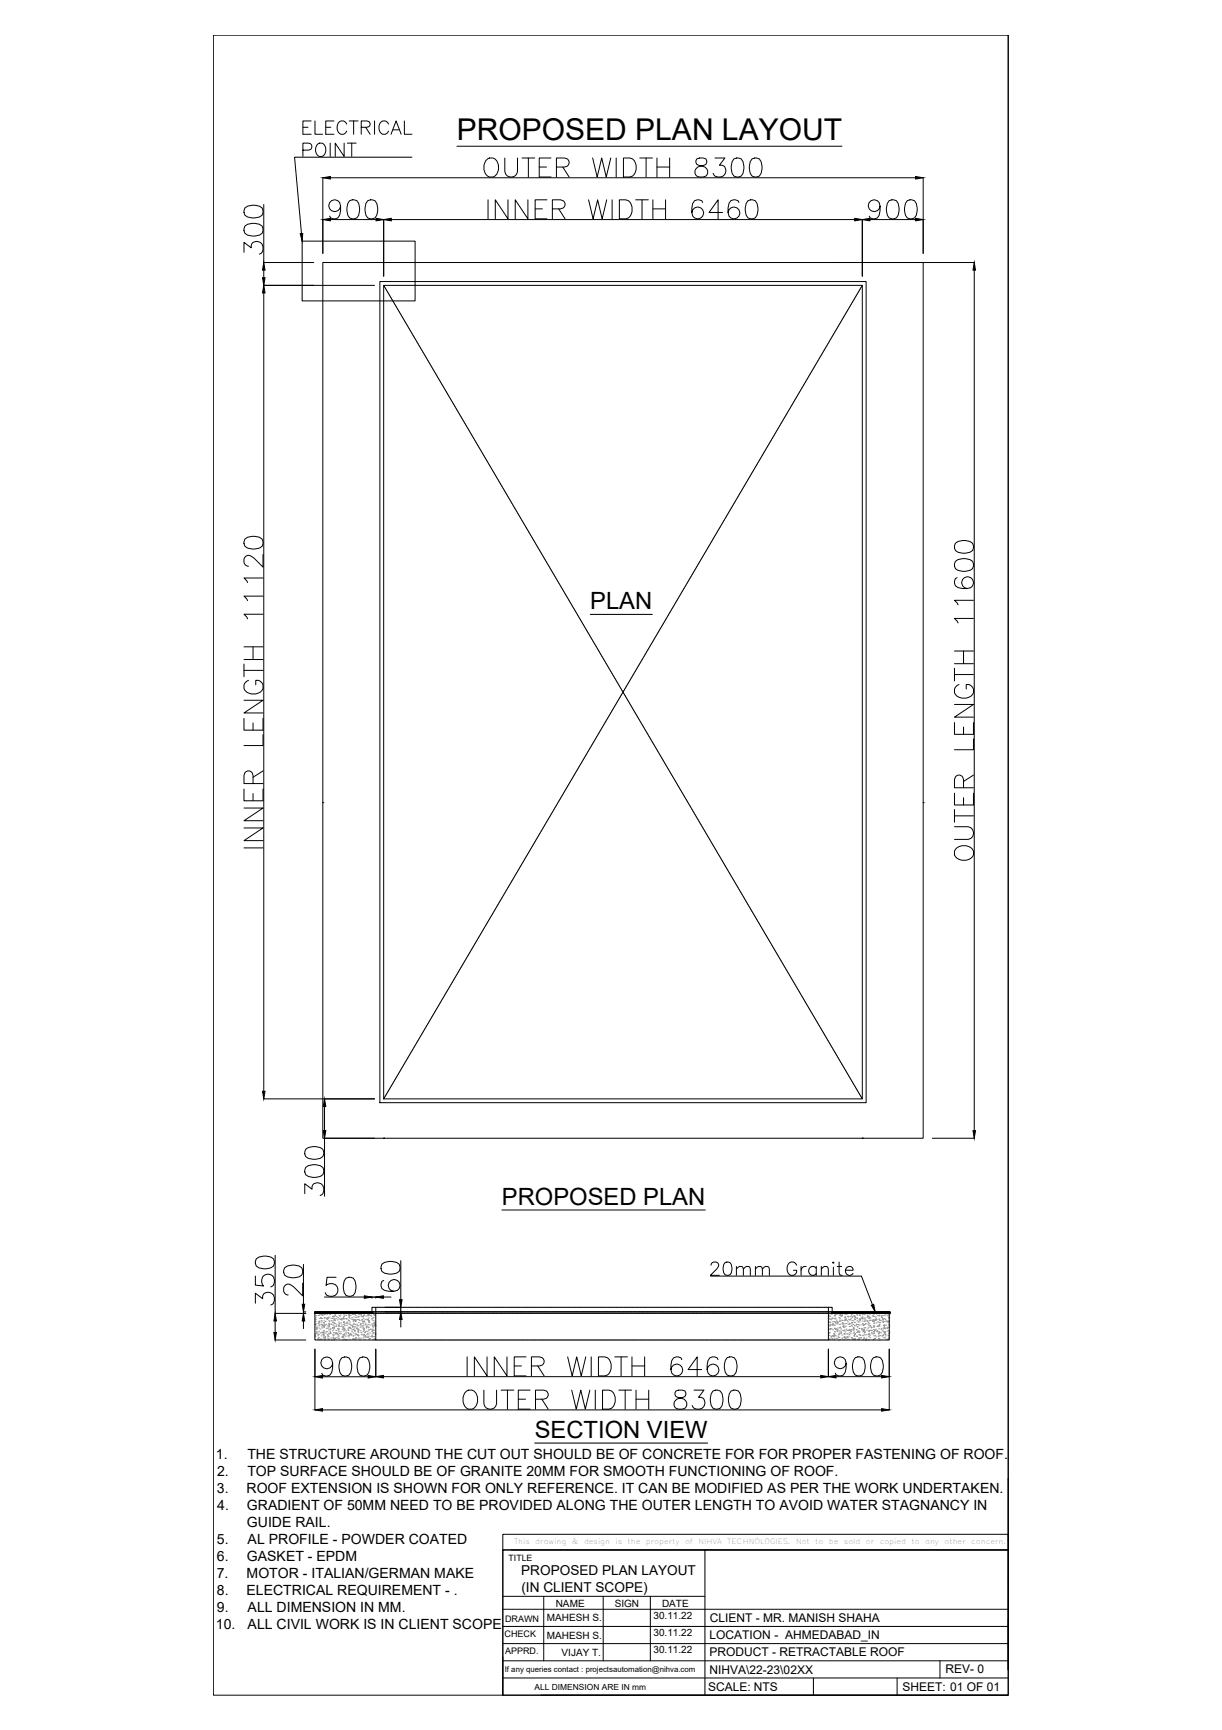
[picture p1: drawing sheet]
<svg xmlns="http://www.w3.org/2000/svg" width="594mm" height="841mm" viewBox="0 0 594 841" stroke-linecap="round" stroke-linejoin="round" font-family="sans-serif">
<!-- layer: 0 -->
<g fill="none" stroke="#000" stroke-width=".49">
<path d="M104 17h386v807h-386zM490 17h.1M490 17v795M151 59h-4v6h4M153 59v6h4M162 59h-4v6h4M170 59h4M172 59v6M182 59v6M197 59v6h3M147 73h3a1.7 1.7 0 0 0 2-2 1.7 1.7 0 0 0-2-1h-3v6M147 62h3"/>
<path d="M155 70a3 3 0 0 1 4 2 3 3 0 0 1-2 4 3 3 0 0 1-4-2 3 3 0 0 1 2-4zM158 62h3M161 70v6M167 70v6l-4-6v6M169 60a2.4 2.4 0 0 0-3-1 2.4 2.4 0 0 0-2 2v2a2.4 2.4 0 0 0 2 2 2.4 2.4 0 0 0 3-1M169 70h4M171 70v6M176 62h3l1-1v-2h-2h-2v6M178 62l2 3M189 60a2.4 2.4 0 0 0-3-1 2.4 2.4 0 0 0-2 2v2a2.4 2.4 0 0 0 2 2 2.4 2.4 0 0 0 3-1M190 65l3-6 2 6M191 63h3"/>
<path d="M200 76h-57l4 38M236 78a3 3 0 0 1 4-1 3 3 0 0 1 2 3 4 4 0 0 1-1 5 4 4 0 0 1-4 1 6 6 0 0 1-1-8zM245 77v6a3 3 0 0 0 3 3 3 3 0 0 0 4-3v-6M254 77h6M257 77v9M268 77h-6v9h6M288 77l2 9 3-9 2 9 2-9M300 77v9M303 77h3a5 5 0 0 1 3 4 5 5 0 0 1-3 5h-3zM311 77h6M314 77v9M319 77v9"/>
<path d="M326 77v9M339 77a1.9 1.9 0 0 0 1 3 4 4 0 0 1 4 4 3 3 0 0 1-4 2 3 3 0 0 1-2-3 4 4 0 0 1 4-3 1.9 1.9 0 0 0 1-3h-1zM348 77h4l-2 3a3 3 0 0 1 3 4 3 3 0 0 1-4 2h-1l-1-2M357 77a3 3 0 0 1 4 2 8 8 0 0 1-1 7 3 3 0 0 1-4-2 8 8 0 0 1 1-7zM366 77a3 3 0 0 1 4 2 8 8 0 0 1-1 7 3 3 0 0 1-4-2 8 8 0 0 1 1-7zM128 99v29h25M157 86v37M161 86h284M170 98a3 3 0 0 1 4 1 8 8 0 0 1-1 7 3 3 0 0 1-4-1 8 8 0 0 1 1-7zM179 98a3 3 0 0 1 4 1 8 8 0 0 1-1 7 3 3 0 0 1-4-1 8 8 0 0 1 1-7zM237 97v9M247 97v9l-6-9v9"/>
<path d="M257 97v9l-7-9v9M262 81h4M266 97h-6v9h6M271 81h5a2.1 2.1 0 0 0 0-4h-5v9M274 81l3 5M286 97l2 9 3-9 2 9 2-9M298 97v9M301 97h3a5 5 0 0 1 3 5 5 5 0 0 1-3 4h-3zM309 97h6M312 97v9M317 97v9M319 81h7"/>
<path d="M324 97v9M342 98a2.7 2.7 0 0 0-4 0 7 7 0 0 0 0 8 2.9 2.9 0 0 0 4-1 2.9 2.9 0 0 0-2-4 2.9 2.9 0 0 0-4 2M359 98a2.7 2.7 0 0 0-4 0 7 7 0 0 0 0 8 2.9 2.9 0 0 0 4-1 2.9 2.9 0 0 0-2-4 2.9 2.9 0 0 0-3 2M364 98a3 3 0 0 1 4 1 8 8 0 0 1-1 7 3 3 0 0 1-4-1 8 8 0 0 1 1-7zM432 98a3 3 0 0 1 5 1 8 8 0 0 1-1 7 3 3 0 0 1-5-1 8 8 0 0 1 1-7zM441 98a3 3 0 0 1 4 1 8 8 0 0 1 0 7 3 3 0 0 1-5-1 8 8 0 0 1 1-7zM449 86v37M119 110a7 7 0 0 1 8 0 3 3 0 0 1-1 4 8 8 0 0 1-7-1v-1zM119 101a7 7 0 0 1 8 0 3 3 0 0 1-1 5 8 8 0 0 1-7-1v-2zM147 117h55v29h-55zM161 107h22M166 100a2.9 2.9 0 0 1-4 3 2.9 2.9 0 0 1-1-5 2.9 2.9 0 0 1 4 0 8 8 0 0 1-1 8 2.7 2.7 0 0 1-4-1"/>
<path d="M187 107v27M190 107h226M260 102h4M269 102l5-1a2.1 2.1 0 0 0 0-3l-5-1v9M272 102l3 4M317 102h7M351 103h-6l4-6v9M419 107v27M423 107h22M428 100a2.9 2.9 0 0 1-4 3 2.9 2.9 0 0 1-1-5 2.9 2.9 0 0 1 4 0 8 8 0 0 1 0 8 2.7 2.7 0 0 1-4-1M119 123v-5l3 2a3 3 0 0 1 4-3 3 3 0 0 1 2 4l-1 2-1 1M128 139h54"/>
<path d="M128 131v4M185 137h236v399h-236zM187 139h232v395h-232zM405 128h69M474 131v419M128 142v389M119 262a7 7 0 0 1 8 0 3 3 0 0 1-1 4 8 8 0 0 1-7 0v-2zM128 270v6l-5-5a2.8 2.8 0 0 0-4 0v3l1 1h1M464 273a7 7 0 0 1 9 0 3 3 0 0 1-1 4 8 8 0 0 1-8-1v-1zM464 264a7 7 0 0 1 9 0 3 3 0 0 1-1 4 8 8 0 0 1-8 0v-2zM128 299h-9l1 2M128 290h-9l1 2"/>
<path d="M128 281h-9l1 2M287 299h30M465 281a2.7 2.7 0 0 0-1 4 7 7 0 0 0 9 0 2.9 2.9 0 0 0-1-4 2.9 2.9 0 0 0-4 2 2.9 2.9 0 0 0 2 3M473 292h-9l2 2M119 314h9M123 314v7M464 316h9M468 316v7M473 301h-9l2 2M119 326h9M119 323v6M119 321h9"/>
<path d="M121 331a3 3 0 0 0-2 4 3 3 0 0 0 3 2 4 4 0 0 0 5-1 4 4 0 0 0 0-4l-1-1h-2v2M464 325v6M464 328h9M464 323h9M466 333a3 3 0 0 0-2 4 3 3 0 0 0 4 2 4 4 0 0 0 4 0 4 4 0 0 0 1-5l-2-1h-1v2M119 349v6h9v-6M119 340h9l-9 7h9M123 351v4M128 357v5h-9M464 351v6h9v-6M464 342h9l-9 7h9M468 353v4"/>
<path d="M473 359v5h-9M128 375l-5 3M473 377l-5 3M119 393h9l-9 6h9M119 384v5h9v-5M123 381v-5a2.1 2.1 0 0 0-4 0v5h9M123 386v3M157 390v-262h292v262M157 390h.1M157 390v163h30M449 390h.1M449 390v163h-30"/>
<path d="M464 386v5h9v-5M464 397h9M464 394v6M468 383v-5a2.1 2.1 0 0 0-4 0v5h9M468 388v3M119 403h9l-9 6h9M119 412h9M464 402h7a3 3 0 0 1 2 3 3 3 0 0 1-2 3h-7M464 413a5 5 0 0 1 9 1 5 5 0 0 1-3 4 5 5 0 0 1-6-2zM128 534h54M158 538v12M149 559a7 7 0 0 1 8 0 3 3 0 0 1-1 4 8 8 0 0 1-7-1l-1-1z"/>
<path d="M182 553h-24v29M187 553h.1M187 553h232M419 553h.1M453 553h21M149 568a7 7 0 0 1 8 0 3 3 0 0 1-1 4 8 8 0 0 1-7-1l-1-1zM148 580v-5l4 3a3 3 0 0 1 3-3 3 3 0 0 1 2 4v1l-1 1M244 588h99M125 612a7 7 0 0 1 8 0 3 3 0 0 1-1 4 8 8 0 0 1-7-1l-1-1zM134 610v28h15M138 616a7 7 0 0 1 9 0 3 3 0 0 1-2 5 8 8 0 0 1-7-1v-1zM148 615v19"/>
<path d="M186 615a7 7 0 0 1 8 0 3 3 0 0 1-1 4 8 8 0 0 1-7-1l-1-1zM195 613v19M124 634v-5l4 2a3 3 0 0 1 3-3 3 3 0 0 1 2 4v2h-1M124 620v5h4a3 3 0 0 1 0-5 3 3 0 0 1 5 1 3 3 0 0 1-1 5M147 624v6l-4-4a2.8 2.8 0 0 0-5-1v3l1 1 1 1M147 638h2M148 638h.1M153 638h28v-2h2v15h-30zM153 638h28h-28zM153 638h.1M154 638h.1M154 638h-1"/>
<path d="M155 638h.1M155 638h-1M156 638h.1M156 638h-1M157 638h-1M157 638h.1M158 638h.1M158 638h-1M158 631h19M159 638h.1M159 638h-1M160 638h.1"/>
<path d="M160 638h-1M161 638h.1M161 638h-1M162 638h.1M162 638h-1M163 638h.1M163 638h-1M163 621h-4v4a3 3 0 0 1 4 0 3 3 0 0 1 0 5 3 3 0 0 1-5-2M164 638h.1M164 638h-1M165 638h.1M165 638h-1"/>
<path d="M166 638h.1M166 638h-1M167 638h.1M167 638h-1M168 638h-1M168 638h.1M168 621a3 3 0 0 1 5 2 8 8 0 0 1-1 7 3 3 0 0 1-5-2 8 8 0 0 1 1-7zM169 638h.1M169 638h-1M170 638h.1M170 638h-1M171 638h.1"/>
<path d="M171 638h-1M172 638h.1M172 638h-1M173 638h.1M173 638h-1M174 638h.1M174 638h-1M175 638h.1M175 638h-1M176 638h.1M176 638h-1M177 638h.1"/>
<path d="M177 638h-1M178 638h.1M178 638h-1M179 638h.1M179 638h-1M180 638h.1M180 638h-1M181 638h.1M181 638h-1M181 631h2M186 631h4M187 622a2.7 2.7 0 0 0-1 4 7 7 0 0 0 8 0 2.9 2.9 0 0 0-1-4 2.9 2.9 0 0 0-4 2 2.9 2.9 0 0 0 2 4"/>
<path d="M187 636h8v2h-8M345 620h74l5 14M403 636h2v2h27v13h-29zM405 638h.1M405 638h27h-27zM406 638h.1M406 638h-1M407 638h.1M407 638h-1M408 638h.1M408 638h-1M409 638h.1"/>
<path d="M409 638h-1M410 638h.1M410 638h-1M411 638h.1M411 638h-1M412 638h-1M412 638h.1M413 638h.1M413 638h-1M414 638h.1M414 638h-1M415 638h.1"/>
<path d="M415 638h-1M416 638h.1M416 638h-1M417 638h-1M417 638h.1M418 638h.1M418 638h-1M419 638h.1M419 638h-1M420 638h.1M420 638h-1M421 638h.1"/>
<path d="M421 638h-1M422 638h.1M422 638h-1M423 638h.1M423 638h-1M424 638h.1M424 638h-1M425 638h.1M425 638h-1M426 638h-1M426 638h.1M427 638h.1"/>
<path d="M427 638h-1M428 638h.1M428 638h-1M429 638h.1M429 638h-1M430 638h.1M430 638h-1M431 638h.1M431 638h-1M432 638h.1M432 638h-1M134 651h15"/>
<path d="M134 642v6M148 642v4M153 656v29M183 656v13M195 641v4M227 660v9M237 660v9l-6-9v9M246 660v9l-6-9v9M256 660h-6v9h6M276 660l2 9 2-9 3 9 2-9M287 660v9M291 660h3a5 5 0 0 1 3 4 5 5 0 0 1-3 5h-3z"/>
<path d="M299 660h6M302 660v9M307 660v9M313 660v9M403 656v13M432 656v29M157 669h22M162 663a2.9 2.9 0 0 1-4 2 2.9 2.9 0 0 1-1-4 2.9 2.9 0 0 1 4 0 8 8 0 0 1-1 7 2.7 2.7 0 0 1-4 0M166 660a3 3 0 0 1 5 1 8 8 0 0 1-1 7 3 3 0 0 1-5-1 8 8 0 0 1 1-7zM175 660a3 3 0 0 1 4 1 8 8 0 0 1-1 7 3 3 0 0 1-4-1 8 8 0 0 1 1-7zM186 669h213M226 677a3 3 0 0 1 4-1 3 3 0 0 1 2 3 4 4 0 0 1-1 5 4 4 0 0 1-4 1 6 6 0 0 1-1-8z"/>
<path d="M235 676v6a3 3 0 0 0 3 3 3 3 0 0 0 3-3v-6M244 676h6M247 676v9M250 664h4M258 676h-6v9h6M258 664h6a2.1 2.1 0 0 0 0-4h-6v9M261 664l4 5M278 676l2 9 2-9 3 9 2-9M289 676v9M293 676h3a5 5 0 0 1 3 4 5 5 0 0 1-3 5h-3zM301 676h6M304 676v9"/>
<path d="M307 664h6M309 676v9M315 676v9M329 676a1.9 1.9 0 0 0 0 3 4 4 0 0 1 5 4 3 3 0 0 1-4 2 3 3 0 0 1-2-3 4 4 0 0 1 4-3 1.9 1.9 0 0 0 1-3h-1zM331 661a2.7 2.7 0 0 0-4-1 7 7 0 0 0 0 8 2.9 2.9 0 0 0 5-1 2.9 2.9 0 0 0-2-4 2.9 2.9 0 0 0-4 3M337 676h5l-2 3a3 3 0 0 1 3 4 3 3 0 0 1-4 2h-2v-2M341 666h-6l4-6v9M347 676a3 3 0 0 1 4 2 8 8 0 0 1-1 7 3 3 0 0 1-4-2 8 8 0 0 1 1-7zM349 661a2.7 2.7 0 0 0-4-1 7 7 0 0 0 0 8 2.9 2.9 0 0 0 4-1 2.9 2.9 0 0 0-2-4 2.9 2.9 0 0 0-3 3M353 660a3 3 0 0 1 5 1 8 8 0 0 1-1 7 3 3 0 0 1-4-1 8 8 0 0 1 0-7zM355 676a3 3 0 0 1 5 2 8 8 0 0 1-1 7 3 3 0 0 1-4-2 8 8 0 0 1 0-7zM406 669h23"/>
<path d="M411 663a2.9 2.9 0 0 1-4 2 2.9 2.9 0 0 1-1-4 2.9 2.9 0 0 1 5 0 8 8 0 0 1-1 7 2.7 2.7 0 0 1-4 0M416 660a3 3 0 0 1 4 1 8 8 0 0 1-1 7 3 3 0 0 1-4-1 8 8 0 0 1 1-7zM425 660a3 3 0 0 1 4 1 8 8 0 0 1-1 7 3 3 0 0 1-4-1 8 8 0 0 1 1-7zM157 685h272M252 680h3M260 680h6a2.1 2.1 0 0 0 0-4h-6v9M263 680l4 5M309 680h6M260 702h84M490 709h.1M490 719h.1M244 746h246v7h-246z"/>
<path d="M244 753h246v71h-246zM244 753v71M249 753h241M343 753v71M490 757h.1M490 749h.1M244 776h99M264 776v31M293 776v31M316 776v31M490 779h.1M490 768h.1"/>
<path d="M244 799h246M244 791h246M244 782h246M490 790h.1M244 807h246M244 816h246M395 816v8M436 816v8M457 807v9M490 801h.1M263 824h227"/>
</g>
<!-- layer: HIDDEN -->
<g fill="none" stroke="#000" stroke-width=".49">
<path d="M187 139h.1M187 139v1M187 140l1 1M419 140h-1M419 139v1M419 139h.1M188 141v1M188 142l1 1M189 144h1M190 144v1M190 145l1 1M191 146l1 3"/>
<path d="M192 149l1 1M193 150h.1M193 150l1 1M194 151v1M194 152l1 1M195 153h.1M195 154h1M196 154l2 4M198 158v1M198 159l2 2M407 159l-1 1M410 154l-3 5"/>
<path d="M410 154h.1M411 153h.1M412 151l-1 2M412 151h.1M413 150h-1M413 149v1M414 148l-1 1M415 146l-1 2M415 145v1M415 145h.1M416 145h.1M416 144v1"/>
<path d="M416 144h.1M417 143h-1M418 141l-1 2M418 141h.1M200 161v1M200 162h.1M200 162l1 2M202 164l1 3M203 167h.1M203 168h1M204 168l1 1M205 169l1 2"/>
<path d="M206 171v1M206 172h.1M206 172l1 1M207 173h.1M207 173l2 4M209 177l1 1M210 178h.1M210 178v1M210 179h.1M210 179l1 2M396 178l-2 4M397 177l-1 1"/>
<path d="M397 176v1M399 174l-2 2M399 173v1M400 172l-1 1M400 171v1M400 171h.1M402 168l-1 2M402 168h.1M405 163l-3 4M405 162v1M406 161l-1 1M406 161h.1"/>
<path d="M212 181v1M212 182v1M212 183l1 1M213 184l1 2M214 186l1 1M215 187h.1M215 187l1 1M216 189h.1M216 189l1 2M217 191h1M218 192l2 3M220 195v1"/>
<path d="M220 196h.1M220 196l2 2M222 199l1 1M384 199l-1 1M384 198h.1M385 196l-1 2M385 196h.1M386 196h.1M387 194l-1 2M387 193v1M388 192l-1 1M389 191h-1"/>
<path d="M389 191h.1M390 189l-1 2M390 188h.1M391 187l-1 1M392 186l-1 1M393 183l-1 3M394 182l-1 1M394 182h.1M223 200v1M223 201h.1M223 202l2 2M225 204h.1"/>
<path d="M225 204l1 1M226 206h.1M226 206v1M227 207l1 2M228 209v1M229 210h.1M229 210l2 4M231 214h.1M231 214v1M231 215h.1M232 215v1M232 216v1"/>
<path d="M232 217l2 2M234 219v1M234 220l1 1M372 220l-1 1M372 219v1M372 219h.1M373 218l-1 1M374 216l-1 2M374 216h.1M374 215h.1M375 214l-1 1M375 214h.1"/>
<path d="M375 213v1M377 211l-1 2M377 210v1M377 210h.1M378 209l-1 1M378 208h.1M380 206l-1 2M380 206h.1M380 205h.1M382 202l-2 3M383 200l-1 1M235 221l1 3"/>
<path d="M237 224h.1M237 224v1M237 225l1 1M238 226v1M238 227l1 1M239 229h1M240 229h.1M240 229v1M240 230l1 1M241 231v1M241 232l1 2M242 234h1"/>
<path d="M243 234l1 2M244 236v1M244 237h1M245 237v1M245 238h.1M245 238v1M245 239h1M246 240l1 1M360 239l-1 2M360 239h.1M361 238v1M361 237v1"/>
<path d="M362 236l-1 1M362 236h.1M363 234l-1 1M363 234h.1M363 233v1M364 233h.1M365 231l-1 2M365 231h.1M366 230l-1 1M366 229v1M367 228h-1M368 226l-1 2"/>
<path d="M368 226h.1M368 225h.1M369 225h.1M369 224v1M370 223l-1 1M371 221l-1 2M247 241v1M247 242h1M248 243h.1M248 243v1M248 244h1M249 244l1 2"/>
<path d="M250 246v1M250 247l1 1M251 248v1M251 249h1M252 250l1 1M253 251v1M253 252h.1M253 252l1 1M254 253v1M254 254h1M255 254l1 3M256 257v1"/>
<path d="M257 258h.1M257 258v1M257 259h1M258 260l1 1M348 259l-1 2M349 258v1M350 257l-1 1M350 256v1M350 256h.1M352 254l-1 1M352 253v1M352 253h.1"/>
<path d="M353 252l-1 1M353 251v1M353 251h.1M354 249l-1 2M355 248l-1 1M355 247v1M355 247h.1M356 246v1M356 246h.1M357 244l-1 1M358 243l-1 1M358 243h.1"/>
<path d="M359 241l-1 1M359 241h.1M259 261v1M259 262l1 2M260 264l1 2M261 266h.1M262 266h.1M262 267h.1M262 267v1M262 268l1 1M263 269h.1M264 270v1"/>
<path d="M264 271h1M265 271v1M265 272l2 3M267 275l1 1M268 277l1 2M269 279h.1M269 280h1M337 279l-1 1M337 278v1M338 277l-1 1M339 276h-1M339 275v1"/>
<path d="M340 273l-1 2M341 271l-1 2M342 271h-1M342 270v1M343 269l-1 1M343 268v1M344 267l-1 1M344 267h.1M344 266h.1M345 265l-1 1M346 263l-1 2M347 262l-1 1"/>
<path d="M347 262h.1M347 261v1M347 261h.1M270 280h.1M270 280v1M270 281l2 3M272 284l1 1M273 285v1M273 286h.1M273 286l1 1M274 287l1 2M275 289h.1"/>
<path d="M275 289v1M275 290h.1M275 290l2 2M277 292l1 2M278 294v1M278 295h.1M279 295l1 2M280 297l1 2M281 299v1M281 300l2 3M324 300v1M325 299l-1 1"/>
<path d="M325 298v1M327 296l-2 2M327 295v1M328 294l-1 1M330 290l-2 4M330 290h.1M331 289l-1 1M331 288v1M333 286l-2 2M333 285v1M335 281l-2 4M335 281h.1"/>
<path d="M336 281h-1M336 280v1M284 304v1M284 305l1 1M285 306h.1M285 306v1M285 307l1 2M287 309h.1M287 309l1 3M289 312v1M289 314h1M290 314h.1"/>
<path d="M290 315l1 1M291 316l1 1M292 318h.1M292 318l3 5M313 318l-1 3M314 318h.1M315 316l-1 1M315 316h.1M316 315l-1 1M316 314h.1M319 310l-3 3M319 309v1"/>
<path d="M319 309h.1M321 306l-2 3M322 305l-1 1M322 304v1M322 304h.1M323 301l-1 2M295 323h.1M295 323v1M295 324h1M296 325h.1M296 325l1 1M297 326v1"/>
<path d="M297 327l1 1M298 328v1M299 329l1 2M300 332h.1M300 332l1 1M301 333v1M301 334h1M302 338l-2 3M302 335l1 2M302 338h.1M303 337h-1M303 336v1"/>
<path d="M303 337h.1M303 336h.1M304 338h.1M304 338l1 2M304 334l-1 2M305 333l-1 1M305 340v1M305 333h.1M305 332v1M306 332h-1M308 328l-2 3M308 327v1"/>
<path d="M308 327h.1M309 326v1M309 326h.1M310 324l-1 2M311 323l-1 1M312 321l-1 2M290 359l-1 1M290 359h.1M291 357l-1 1M292 356l-1 1M292 355v1M292 355h.1"/>
<path d="M293 354l-1 1M293 353v1M294 352l-1 1M294 351h.1M295 350l-1 1M295 349v1M296 349h-1M297 347l-1 1M297 346v1M297 346h.1M298 344l-1 2M299 343v1"/>
<path d="M299 343h.1M300 342l-1 1M300 341h.1M305 341h.1M305 341h1M306 342h.1M306 342l1 2M307 344h1M308 345v1M308 346h1M309 346l1 3M310 349l1 1"/>
<path d="M311 350h.1M311 350l1 1M312 352h.1M312 352l1 2M313 354h.1M314 355h.1M314 355l1 2M315 357h.1M315 357l1 2M316 359l1 1M317 360h.1M277 380v1"/>
<path d="M278 379l-1 1M278 379h.1M279 377l-1 1M280 375l-1 2M281 374l-1 1M282 372l-1 2M283 371h-1M283 370v1M283 369v1M284 369h.1M285 367l-1 1M285 366v1"/>
<path d="M287 364l-2 2M287 363v1M288 362l-1 1M288 361h.1M289 360v1M317 360v1M317 361h1M318 362h.1M318 362l1 1M319 363v1M319 364h.1M319 365l1 1"/>
<path d="M320 366h.1M320 366l1 1M321 367h.1M321 367l1 2M322 369h.1M322 369v1M322 370l1 1M324 372h.1M324 372l1 2M325 374v1M325 375h.1M325 375l2 2"/>
<path d="M327 377h.1M327 377l1 1M328 379h.1M328 379v1M328 380l2 2M266 398l-1 3M267 398h.1M267 397v1M267 397h.1M268 396l-1 1M268 395v1M270 393l-2 2"/>
<path d="M271 391l-1 2M272 389l-1 2M272 389h.1M273 387l-1 1M274 386l-1 1M275 384l-1 2M275 384h.1M275 383v1M277 381l-2 2M330 383h.1M331 383v1M331 384h.1"/>
<path d="M331 384l1 3M332 387h1M333 387v1M333 388h.1M334 389h.1M334 389v1M334 390l1 2M335 392l1 1M336 393l1 1M337 394v1M337 395l1 2M338 397h.1"/>
<path d="M339 397h.1M339 397v1M339 398h.1M339 398l1 2M340 400l1 1M255 418l-1 2M256 417l-1 1M258 413l-2 3M258 412h.1M260 409l-1 3M261 408l-1 1M261 407v1"/>
<path d="M261 407h.1M262 406v1M263 404l-1 2M263 403v1M264 403h.1M264 402v1M265 401l-1 1M341 401v1M341 402l1 1M342 403h.1M342 403l2 4M344 407l1 1"/>
<path d="M345 408l2 4M347 412h.1M347 412h1M348 413v1M349 414v1M349 415l1 1M350 417h.1M351 417v1M351 418l1 2M352 420v1M244 436l-2 5M245 435l-1 1"/>
<path d="M245 435h.1M245 434v1M246 434h-1M247 432l-1 1M247 431v1M248 430l-1 1M248 429v1M250 427l-2 2M250 427h.1M250 426h.1M251 425l-1 1M251 424v1"/>
<path d="M252 423l-1 1M253 421l-1 2M253 421h.1M253 420v1M352 421h1M353 421l1 3M354 424l1 1M355 425v1M355 426h1M356 427l2 3M358 430v1M359 431h.1"/>
<path d="M359 431v1M359 432h.1M359 432l1 2M360 434l1 1M361 435v1M361 436l1 1M362 437l2 3M364 440h.1M231 459l-1 2M231 459h.1M232 457l-1 2M233 455l-1 2"/>
<path d="M233 454v1M234 454h.1M235 452l-1 1M235 451v1M236 450l-1 1M236 449v1M237 449h.1M237 448v1M238 446l-1 2M239 445l-1 1M240 444l-1 1M240 444h.1"/>
<path d="M241 442l-1 1M241 441v1M241 441h.1M364 440v1M364 441l1 1M365 442h.1M365 442l1 2M366 444l1 1M367 445l2 4M369 449h.1M369 449l1 1M370 450l1 2"/>
<path d="M371 452h.1M371 452l1 1M372 454h.1M372 454v1M372 455l2 2M374 457h.1M374 458l1 1M375 459h.1M375 459v1M375 460h.1M376 460l1 2M219 479l-1 2"/>
<path d="M219 479h.1M220 478l-1 1M220 478h.1M220 477v1M220 477h.1M221 476l-1 1M222 475l-1 1M222 474h.1M223 473h-1M223 472v1M223 472h.1M224 471l-1 1"/>
<path d="M225 469l-1 2M225 469h.1M225 468v1M226 467l-1 1M226 466v1M228 464l-1 2M228 464h.1M228 463h.1M229 462l-1 1M230 461l-1 1M377 462h.1M377 462l1 1"/>
<path d="M378 464h.1M378 464v1M379 465l1 2M380 467h.1M380 468h.1M381 468v1M381 469v1M381 470l1 2M382 472h1M383 472v1M383 473l1 1M384 475h.1"/>
<path d="M384 475l1 2M386 477h.1M386 478h.1M386 478l1 1M387 479v1M387 480l1 2M207 500h.1M207 499v1M208 497l-1 2M209 496l-1 1M210 495l-1 1M211 493l-1 1"/>
<path d="M211 492v1M212 492h.1M213 489l-1 2M213 489h.1M214 488l-1 1M214 487h.1M215 486l-1 1M216 485l-1 1M216 484h.1M217 483l-1 1M217 483h.1M217 482v1"/>
<path d="M218 481l-1 1M388 482h1M389 482v1M389 483l1 1M390 485h.1M390 485l1 2M391 487h1M392 488h.1M392 488l1 1M393 489v1M393 490l1 1M394 492l1 1"/>
<path d="M395 493l1 1M396 495h.1M396 495l1 1M397 496v1M397 497h.1M397 497h1M398 498l1 1M399 499v1M195 520h.1M197 516l-2 4M198 515l-1 1M198 515h.1"/>
<path d="M198 514h.1M200 512l-2 2M200 511v1M201 510l-1 1M201 509v1M203 507l-1 2M203 506v1M203 506h.1M204 505l-1 1M204 505h.1M206 502l-2 2M206 501h.1"/>
<path d="M206 500v1M399 500l1 1M400 502h.1M401 502l1 2M402 505h.1M402 505l1 1M403 506v1M403 507h1M404 508l1 2M405 510v1M406 511h.1M406 511l2 3"/>
<path d="M408 515h.1M408 515l1 1M409 516h.1M409 516l1 3M411 519v1M411 520v1M187 534h.1M188 532l-1 2M188 531v1M189 530l-1 1M190 529l-1 1M190 529h.1"/>
<path d="M191 526l-1 2M192 525v1M194 521l-2 4M194 521h.1M195 520v1M411 521l1 1M412 522h.1M412 522l2 3M414 525h.1M414 525l1 3M415 528h1M416 529l1 1"/>
<path d="M417 530l2 3M419 533v1M419 534h.1M181 638h224M183 636h220M183 651h220"/>
</g>
<!-- layer: 0 -->
<g fill="#000" stroke="#000" stroke-width=".49">
<path d="M157 86h4v1zM445 86h4l-4 1zM146 114l1-1v4zM157 107l4-1v1zM183 106l4 1h-4zM187 107l3-1v1zM416 106l3 1h-3zM419 107l4-1v1zM445 106l4 1h-4zM128 135h1l-1 4zM128 128l1 3h-1zM474 128v3h-1z"/>
<path d="M128 139l1 3h-1zM128 531h1l-1 3zM158 534v4h-1zM157 550h1v3zM473 550h1v3zM147 634h1v4zM177 630l4 1h-4zM183 631l3-1v1zM194 632h1v4zM424 635l1-1v4zM133 648h1v3zM134 638v4h-1z"/>
<path d="M148 638v4h-1zM195 638v3h-1zM153 669h4v1zM179 669h4l-4 1zM183 669h3v1zM399 669h4l-4 1zM403 669h3v1zM429 669h3l-3 1zM153 685h4v1zM429 685h3l-3 1z"/>
</g>
<g fill="none" stroke="#939598" stroke-width=".49">
<path d="M154 640h.1M155 639h.1M156 639h.1M157 639h.1M158 639h.1M159 639h.1M160 639h.1M161 639h.1M162 639h.1M162 640h.1M163 639h.1M164 639h.1"/>
<path d="M165 640h.1M165 639h.1M167 639h.1M168 639h.1M169 639h.1M170 639h.1M170 640h.1M171 639h.1M172 639h.1M173 639h.1M173 640h.1M174 639h.1"/>
<path d="M174 640h.1M175 639h.1M175 640h.1M176 639h.1M176 640h.1M177 640h.1M177 639h.1M178 640h.1M179 640h.1M179 639h.1M180 640h.1M181 638h.1"/>
<path d="M182 639h.1M403 639h.1M403 640h.1M404 639h.1M404 638h1M406 640h.1M406 639h.1M407 639h.1M408 639h.1M409 639h.1M409 640h.1M409 639v1"/>
<path d="M410 639l-1 1M411 639h.1M412 640h.1M413 639h.1M414 640h.1M414 639h.1M415 640h-1zM415 640h.1M416 639h.1M417 639h.1M418 639h.1M419 639h.1"/>
<path d="M420 639h.1M422 639h.1M422 640h.1M423 639h.1M424 639h.1M424 640h.1M425 639h.1M425 638h.1M426 638h.1M427 640h.1M427 639h.1M428 639h.1"/>
<path d="M428 640h.1M429 640h.1M430 639h.1M431 639h.1M432 640h.1M432 639h.1M153 649h.1M153 650h.1M153 641h.1M153 648h.1M153 642h.1M153 644h.1"/>
<path d="M154 646h.1M154 645h.1M154 647h.1M154 649h.1M154 648h.1M154 643h.1M155 650h.1M155 651h.1M155 649h.1M155 647h.1M155 643h.1M155 646h.1"/>
<path d="M155 642h.1M155 644h.1M155 645h.1M155 641h.1M156 651h.1M156 648h.1M156 646h.1M156 641h.1M156 644h.1M156 649h.1M156 642h.1M156 643h.1"/>
<path d="M156 645h.1M157 649h.1M157 648h.1M157 644h.1M157 650h.1M157 643h.1M157 647h.1M157 645h.1M157 642h.1M158 641h.1M158 644l-1 1zM158 644h.1"/>
<path d="M158 651h.1M158 642h.1M158 648h.1M158 650h.1M158 647h.1M159 646h.1M159 647h.1M159 641h.1M159 651h.1M159 645h.1M159 649h.1M159 641h1"/>
<path d="M160 649h.1M160 651h.1M160 650h.1M160 648h.1M160 647h.1M160 646h.1M160 645h.1M160 644h.1M160 643h.1M160 642h.1M160 640h.1M161 646h.1"/>
<path d="M161 648h.1M161 651h.1M161 641h.1M161 644h.1M161 642h.1M161 645h.1M162 646h.1M162 647h.1M162 641h.1M162 649h.1M162 643h.1M162 650h.1"/>
<path d="M162 644h.1M162 651h.1M162 648h.1M162 645h.1M162 642h.1M162 645h1l-1 1M163 651h-1M163 651h.1M163 648h.1M163 642h.1M163 643h.1M163 641h.1"/>
<path d="M163 649h.1M163 647h.1M163 650v1zM164 648h.1M163 640h.1M163 644h.1M164 645h.1M164 650h.1M164 642h.1M164 646h.1M164 649h.1M164 640h.1"/>
<path d="M164 651h.1M164 647h.1M164 644h.1M165 645h.1M165 646h.1M165 644h.1M165 643h.1M165 651h.1M165 641h.1M165 648h.1M165 647h.1M165 642h.1"/>
<path d="M166 648h.1M166 645h.1M166 641h.1M166 643h.1M166 644h.1M167 650h.1M166 646h.1M167 646h.1M167 649h.1M167 651h.1M167 645h.1M167 647h.1"/>
<path d="M167 643h.1M167 641h.1M167 644h.1M167 642h.1M167 640h.1M168 646h.1M167 648h.1M168 646h-1zM168 650h.1M168 648h.1M168 651h.1M168 641h.1"/>
<path d="M168 649h.1M168 647h.1M168 644h.1M169 643h.1M169 646h.1M169 648h.1M169 649h.1M169 650h.1M169 647h.1M169 645h.1M169 644h.1M169 642h.1"/>
<path d="M170 641h.1M170 649h.1M170 651h.1M170 646h.1M170 644h.1M170 643h.1M170 648h.1M170 645h.1M171 649h.1M171 641h.1M171 647h.1M171 644h.1"/>
<path d="M172 645h.1M171 651h.1M172 651h.1M172 646h.1M172 644h.1M172 650h.1M172 649h.1M172 642h.1M172 648h.1M172 642v-1v1M172 643h.1M172 640h.1"/>
<path d="M173 645h.1M173 651h.1M173 649h.1M173 647h-1zM173 648h.1M173 641v1M173 642h.1M173 650h.1M173 644h.1M173 641h.1M174 645h.1M174 646h.1"/>
<path d="M174 649h.1M174 647h.1M174 651h.1M174 648h.1M174 643h.1M174 641h.1M174 650h.1M175 642h.1M175 651h.1M175 644h.1M175 647h.1M175 645h.1"/>
<path d="M176 643h.1M175 648h.1M176 649h.1M176 642h.1M176 645h.1M176 650h.1M176 646h.1M176 647h.1M177 646h.1M177 644h.1M177 649h.1M177 643h.1"/>
<path d="M177 641h.1M177 647h.1M177 642h.1M177 651h.1M177 650h.1M178 642h.1M178 649h.1M178 647l-1 1zM178 650h.1M178 644h.1M178 645h.1M178 647h.1"/>
<path d="M178 641h.1M179 648h.1M179 641h.1M179 650h.1M179 649h.1M179 647h.1M179 645h.1M179 644h.1M179 642h.1M179 651h.1M179 643h.1M180 651h.1"/>
<path d="M180 643h.1M180 648h.1M180 646h.1M180 644h.1M180 650h.1M180 641h.1M181 649h.1M181 650h.1M181 644h.1M181 647h.1M181 642h.1M181 641h.1"/>
<path d="M181 646h.1M181 645h.1M181 651h.1M181 648h.1M181 640h.1M182 647h.1M182 650h.1M182 651h.1M182 645h.1M182 644h.1M182 643h.1M183 648v1"/>
<path d="M403 648h.1M403 646h.1M403 651h.1M403 641h.1M403 643h.1M403 649h.1M403 644h.1M403 645h.1M404 643h.1M404 646h.1M404 650h.1M404 644h.1"/>
<path d="M404 642h.1M404 651h.1M405 641h.1M405 649h.1M405 643h.1M405 646h.1M405 644h.1M405 648h.1M405 651h.1M406 649h.1M406 641h.1M406 647h.1"/>
<path d="M406 646h.1M406 644h.1M406 643h.1M406 649h-1zM406 651h.1M407 650h.1M407 642h.1M407 644h.1M407 651h.1M407 647h.1M407 646h.1M408 643h.1"/>
<path d="M407 649h.1M408 650h.1M408 640h.1M408 648h.1M408 649h.1M408 647h.1M408 646h.1M408 651h.1M408 644h.1M408 641h.1M408 642h.1M408 645h.1"/>
<path d="M409 646h.1M409 647h.1M409 648h.1M409 642h.1M409 650h.1M409 649h.1M409 643h.1M409 651h.1M409 644h.1M410 644h.1M410 647h.1M410 643h.1"/>
<path d="M410 645h.1M410 651h.1M410 650h.1M410 649h.1M410 648h.1M410 650h1M411 642h.1M411 641h.1M411 640h.1M411 648h.1M411 650v1M411 650h.1"/>
<path d="M411 651h.1M411 645h.1M411 643h.1M411 646h.1M412 642h.1M412 648h.1M412 650h.1M412 647h.1M412 651h.1M412 649h.1M412 643h.1M412 644h.1"/>
<path d="M413 651h.1M413 650h.1M413 648h.1M413 646h.1M413 649h.1M413 647h.1M413 645h.1M413 643h.1M413 642h.1M413 640h.1M413 641h.1M414 647h.1"/>
<path d="M414 641h.1M414 646h.1M414 650h.1M414 644h.1M414 643h.1M414 642h.1M414 645h.1M414 651h.1M414 650l1 1M415 644h.1M415 646h.1M415 648h.1"/>
<path d="M415 647h.1M415 642h.1M415 651h.1M415 649h.1M415 650h.1M415 645v1v-1M415 645h.1M415 643h.1M415 641h.1M416 641h.1M416 648h.1M416 651h-1z"/>
<path d="M416 640h.1M416 644h.1M416 646h.1M416 649h.1M416 647h.1M417 650h.1M417 644h.1M417 642h.1M417 641h.1M417 645h.1M417 651h.1M417 643h.1"/>
<path d="M417 647h.1M417 648h.1M417 649h.1M418 647h.1M418 648h.1M418 646h.1M418 644h.1M418 643h.1M418 641h.1M418 649h.1M418 651h.1M418 642h.1"/>
<path d="M419 650h.1M419 646h.1M419 644h.1M419 642h.1M419 640h.1M419 649h.1M419 643h.1M419 647h.1M419 651h.1M420 641h-1zM420 647h.1M420 644h.1"/>
<path d="M420 651h.1M420 650h.1M420 649h.1M420 645h.1M420 642h.1M420 646h.1M420 641h.1M421 648h.1M421 646h.1M421 642h.1M421 643h.1M421 651h.1"/>
<path d="M421 649h.1M421 647h.1M421 640h.1M422 642h.1M422 644h.1M422 646h.1M422 649h.1M422 643h.1M422 651h.1M422 650h.1M422 647h.1M422 648h.1"/>
<path d="M423 649h.1M422 645h.1M423 640h.1M423 641h.1M423 650h.1M423 647h.1M423 642h.1M423 645h.1M424 645h.1M424 647h.1M424 648h.1M424 642h.1"/>
<path d="M425 651h.1M425 645h.1M425 642h-1zM425 642h.1M425 649h.1M425 644h.1M425 648h.1M425 647h.1M425 646h.1M425 643h.1M425 640h.1M426 642h.1"/>
<path d="M426 646h.1M426 640h.1M426 650h.1M426 643h.1M426 641h.1M426 647h.1M426 645h.1M427 643h.1M427 650h.1M427 648h.1M427 651h.1M427 649h.1"/>
<path d="M427 646h.1M427 644h.1M427 641h.1M427 647h.1M427 645h.1M428 644h.1M427 642h.1M428 643h.1M428 649h.1M428 642h.1M428 648h.1M428 646h.1"/>
<path d="M429 650h.1M429 647h.1M429 641h.1M429 643h.1M429 649h.1M429 646h.1M429 644h.1M430 646h.1M430 642l-1 1zM430 644h.1M430 643h.1M430 645h.1"/>
<path d="M430 641h.1M430 648h.1M430 650h.1M430 647h.1M431 646h.1M430 649h.1M430 651h.1M431 642h.1M431 644h.1M431 648h.1M431 643h.1M431 651h.1"/>
<path d="M431 645h.1M431 647h.1M432 642h.1M432 643h.1M432 651h.1M432 649h.1M432 650h.1M432 648h.1M432 641h.1M432 647h.1M432 645h.1M432 644h.1"/>
</g>
<!-- layer: FASTNERS -->
<path d="M181 638h224" fill="none" stroke="#000" stroke-width=".49"/>
<!-- layer: ELE 1 -->
<path d="M222 71h187" fill="none" stroke="#000" stroke-width=".49"/>
<text font-size="14.6" x="222" y="68">PROPOSED PLAN LAYOUT</text>
<g font-size="11.6">
<text x="287" y="296">PLAN</text>
<text x="244" y="586">PROPOSED PLAN</text>
<text x="260" y="699">SECTION VIEW</text>
</g>
<text font-size="10.6" x="344" y="621">20mm Granite</text>
<g font-size="6.8">
<text x="105" y="709">1.</text>
<text x="120" y="709">THE STRUCTURE AROUND THE CUT OUT SHOULD BE OF CONCRETE FOR FOR PROPER FASTENING OF ROOF.</text>
<text x="106" y="718">2.</text>
<text x="120" y="718">TOP SURFACE SHOULD BE OF GRANITE 20MM FOR SMOOTH FUNCTIONING OF ROOF.</text>
<text x="105" y="726">3.</text>
<text x="120" y="726">ROOF EXTENSION IS SHOWN FOR ONLY REFERENCE. IT CAN BE MODIFIED AS PER THE WORK UNDERTAKEN.</text>
<text x="106" y="734">4.</text>
<text x="120" y="734">GRADIENT OF 50MM NEED TO BE PROVIDED ALONG THE OUTER LENGTH TO AVOID WATER STAGNANCY IN</text>
<text x="120" y="742">GUIDE RAIL.</text>
<text x="105" y="751">5.</text>
<text x="120" y="751">AL PROFILE - POWDER COATED</text>
<text x="105" y="759">6.</text>
<text x="120" y="759">GASKET - EPDM</text>
<text x="105" y="767">7.</text>
<text x="120" y="767">MOTOR - ITALIAN/GERMAN MAKE</text>
<text x="105" y="775">8.</text>
<text x="120" y="775">ELECTRICAL REQUIREMENT - .</text>
<text x="105" y="784">9.</text>
<text x="120" y="784">ALL DIMENSION IN MM.</text>
<text x="105" y="792">10.</text>
<text x="120" y="792">ALL CIVIL WORK IS IN CLIENT SCOPE</text>
</g>
<g font-size="6.6">
<text x="253" y="766">PROPOSED PLAN LAYOUT</text>
<text x="254" y="774">(IN CLIENT SCOPE)</text>
</g>
<g font-size="5.8">
<text x="345" y="789">CLIENT - MR. MANISH SHAHA</text>
<text x="345" y="797">LOCATION - AHMEDABAD_IN</text>
<text x="345" y="805">PRODUCT - RETRACTABLE ROOF</text>
<text x="345" y="814">NIHVA\22-23\02XX</text>
<text x="460" y="814">REV- 0</text>
<text x="344" y="822">SCALE: NTS</text>
<text x="439" y="822">SHEET: 01 OF 01</text>
</g>
<g font-size="4.9">
<text x="270" y="781">NAME</text>
<text x="299" y="781">SIGN</text>
<text x="322" y="781">DATE</text>
<text x="266" y="788">MAHESH S.</text>
<text x="318" y="787">30.11.22</text>
<text x="266" y="797">MAHESH S.</text>
<text x="318" y="795">30.11.22</text>
<text x="318" y="804">30.11.22</text>
<text x="273" y="805">VIJAY T.</text>
</g>
<g font-size="4.4">
<text x="246" y="788">DRAWN</text>
<text x="245" y="796">CHECK</text>
<text x="246" y="804">APPRD.</text>
</g>
<text font-size="4.3" x="247" y="759">TITLE</text>
<text font-size="4.1" x="260" y="821">ALL DIMENSION ARE IN mm</text>
<text font-size="3.8" x="245" y="813">If any queries contact : projectsautomation@nihva.com</text>
<g font-size="3.5">
<text x="250" y="751">This</text>
<text x="260" y="751">drawing</text>
<text x="278" y="751">&amp;</text>
<text x="284" y="751">design</text>
<text x="299" y="751">is</text>
<text x="305" y="751">the</text>
<text x="314" y="751">property</text>
<text x="333" y="751">of</text>
<text x="340" y="751">NIHVA</text>
<text x="354" y="751">TECHNOLOGIES.</text>
<text x="387" y="751">Not</text>
<text x="396" y="751">to</text>
<text x="403" y="751">be</text>
<text x="410" y="751">sold</text>
<text x="421" y="751">or</text>
<text x="428" y="751">copied</text>
<text x="443" y="751">to</text>
<text x="450" y="751">any</text>
<text x="459" y="751">other</text>
<text x="472" y="751">concern.</text>
</g>
</svg>
